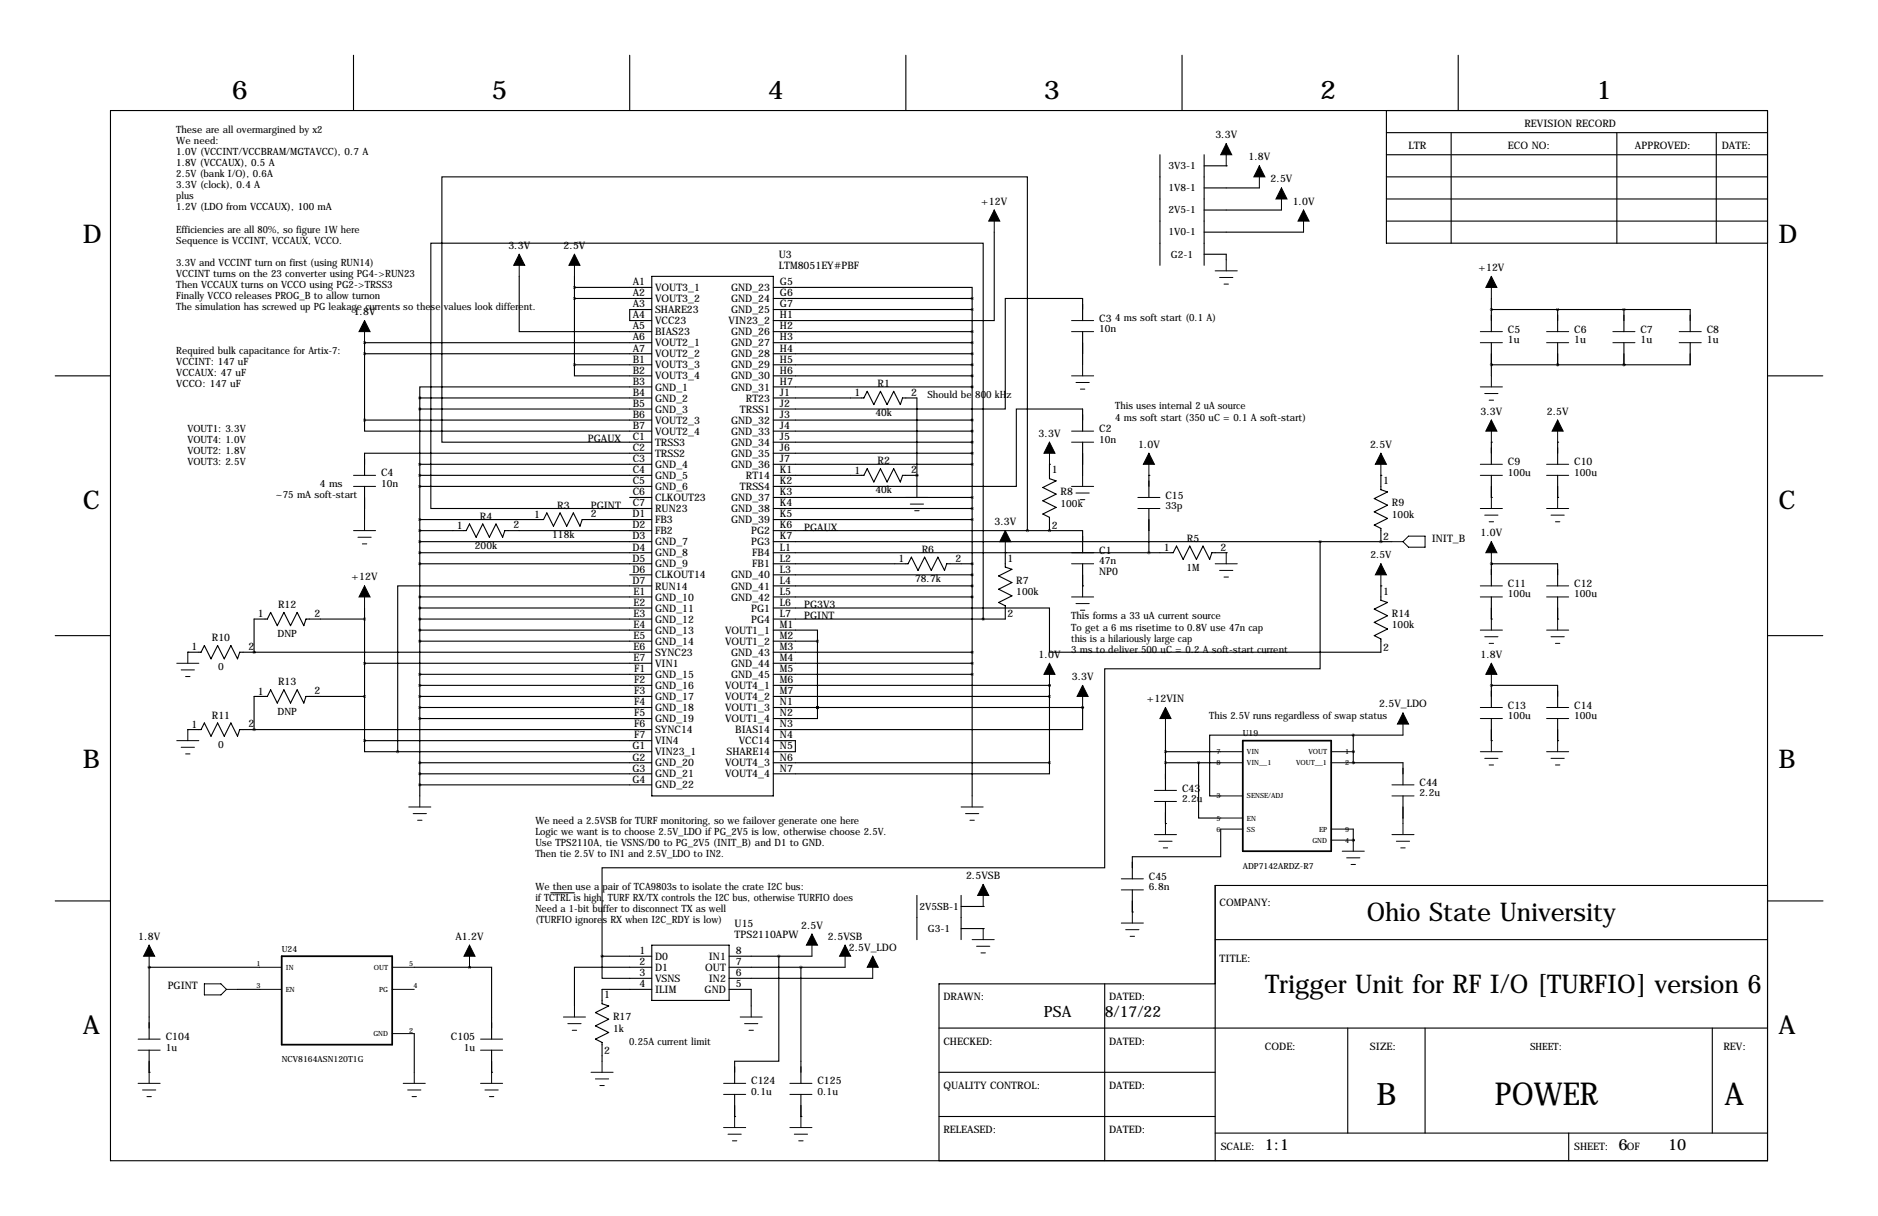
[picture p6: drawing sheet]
<svg xmlns="http://www.w3.org/2000/svg" width="432mm" height="279mm" viewBox="0 0 432 279" stroke-linecap="round" stroke-linejoin="round" font-family="sans-serif">
<g fill="none" stroke="#000" stroke-width=".25">
<path d="M81.3 12.7v12.7M144.8 12.7v12.7M208.3 12.7v12.7M271.8 12.7v12.7M335.3 12.7v12.7M25.4 25.4h381v241.3h-381zM266.7 35.6v25.4M276.9 35.6v25.4M276.9 38.1h5M281.9 38.1h.1M318.8 30.5h87.6M318.8 35.6h87.6"/>
<path d="M318.8 25.4v30.5h87.6M333.7 30.5v25.4M371.8 30.5v25.4M394.6 30.5v25.4M228.6 53.3v20.4h-50.8M276.9 58.4h5v1.3M276.9 43.2h12.7M276.9 48.3h17.7M276.9 53.3h22.8M318.8 45.7h87.6M318.8 50.8h87.6M318.8 40.6h87.6"/>
<path d="M83.8 78.7h.1M83.8 78.7h66.1M83.8 78.7v17.8M119.4 63.5v12.7h30.5M132.1 66h17.8M132.1 68.6h17.8M132.1 63.5v20.3M149.9 71.1h-5.1v2.6h5.1M149.9 63.5h27.9v119.4h-27.9zM177.8 66h45.7v2.6M177.8 68.6h45.7M177.8 71.1h45.7"/>
<path d="M177.8 76.2h45.7M177.8 78.7h45.7M223.5 68.6v114.3M248.9 73.7v-5.1h-17.8v25.4h-53.3M248.9 76.2v7.6M342.9 71.1h.1M342.9 71.1h45.7v5.1M342.9 68.6v7.6M342.9 78.7v7.7M358.1 71.1h.1M358.1 71.1v5.1M358.1 78.7v5.1"/>
<path d="M373.4 71.1h.1M373.4 71.1v5.1M373.4 78.7v5.1M388.6 78.7v5.1h-45.7M12.7 86.4h12.7M83.8 96.5v2.6h66.1M83.8 81.3h66.1M83.8 96.5h66.1M96.5 91.4h53.4M96.5 94h53.4M96.5 91.4v91.5M132.1 83.8v2.6h17.8"/>
<path d="M132.1 83.8h17.8M149.9 88.9h-53.4v2.5M177.8 86.4h45.7M177.8 81.3h45.7M177.8 83.8h45.7M177.8 88.9h45.7M177.8 91.4h20.8l.8-1.5 1.5 3.1 1.5-3.1 1.6 3.1 1.5-3.1 1.5 3.1 .5-1.6h3.3v20.4M177.8 96.5h45.7M177.8 99.1h45.7M248.9 99.1v-5.1h-15.2v17.8h-55.9M342.9 83.8h.1M358.1 83.8h.1"/>
<path d="M373.4 83.8h.1M406.4 86.4h12.7M83.8 111.8v7.6M96.5 106.7h53.4M96.5 109.2h53.4M96.5 111.8h53.4M96.5 119.4h28.5l.7-1.5 1.6 3 1.5-3 1.5 3 1.5-3 1.5 3 .6-1.5h16M144.8 114.3h5.1M149.9 101.6h-48.3v-61h134.6v81.3M149.9 116.8h-50.8v-60.9h127v86.3M149.9 104.1h-66.1v5.1M177.8 114.3h45.7"/>
<path d="M177.8 101.6h45.7M177.8 104.1h45.7M177.8 106.7h45.7M177.8 109.2h20.8l.8-1.5 1.5 3 1.5-3 1.6 3 1.5-3 1.5 3 .5-1.5h3.3M177.8 116.8h45.7M177.8 119.4h45.7M210.8 109.2h.1M241.3 106.7h.1M241.3 106.7v3.3l1.5 .5-3 1.5 3 1.5-3 1.6 3 1.5-3 1.5 1.5 .8v3M248.9 101.6v7.6M264.2 109.2h.1M264.2 109.2v5.1"/>
<path d="M264.2 116.8v10.2M317.5 109.2h.1M317.5 109.2v3.3l1.5 .5-3 1.6 3 1.5-3 1.5 3 1.5-3 1.6 1.5 .7v3.1M342.9 114.3h.1M342.9 101.6h.1M342.9 101.6v5.1M342.9 109.2v5.1M358.1 114.3h.1M358.1 101.6h.1M358.1 101.6v5.1M358.1 109.2v5.1M83.8 139.7v30.5"/>
<path d="M96.5 121.9h10.7l.7-1.5 1.6 3 1.5-3 1.5 3 1.5-3 1.6 3 .5-1.5h33.8M96.5 124.5h53.4M96.5 127h53.4M96.5 129.5h53.4M96.5 137.2h53.4M96.5 139.7h53.4M144.8 132.1h5.1M149.9 134.6h-58.5v38.1M177.8 121.9h71.1v5.1M177.8 124.5h142.2M177.8 127h91.9l.8-1.5 1.5 3 1.6-3 1.5 3 1.5-3 1.5 3 .5-1.5h3.3M177.8 129.5h31l.7-1.5 1.6 3.1 1.5-3.1 1.5 3.1 1.5-3.1 1.6 3.1 .5-1.6h5.8"/>
<path d="M177.8 132.1h45.7M177.8 134.6h45.7M177.8 137.2h45.7M231.1 127h.1M231.1 127v3.3l1.6 .5-3.1 1.5 3.1 1.6-3.1 1.5 3.1 1.5-3.1 1.5 1.5 .8v3h-53.3M241.3 121.9h.1M248.9 134.6h.1M248.9 129.5v5.1M281.9 127h.1M303.5 124.5v29.2h-49.5v45.7h-115.6v20.3M317.5 134.6v3.3l1.5 .5-3 1.6 3 1.5-3 1.5 3 1.5-3 1.5 1.5 .8v3.1h-76.2v-10.2h-63.5M317.5 124.5h.1"/>
<path d="M317.5 134.6h.1M342.9 129.5h.1M342.9 129.5h15.2v5.1M342.9 129.5v5.1M342.9 137.2v5M358.1 137.2v5M12.7 146h12.7M43.2 149.9h.1M43.2 149.9h3l.8-1.6 1.5 3.1 1.5-3.1 1.6 3.1 1.5-3.1 1.5 3.1 .5-1.5h94.8M58.4 149.9h.1M83.8 142.2h-13.4l-.6 1.6-1.5-3.1-1.5 3.1-1.5-3.1-1.5 3.1-1.6-3.1-.7 1.5h-3.1v7.7M83.8 152.4h66.1"/>
<path d="M96.5 142.2h53.4M96.5 144.8h53.4M96.5 147.3h53.4M96.5 154.9h53.4M96.5 157.5h53.4M177.8 144.8h10.2v2.5M177.8 147.3h10.2M177.8 149.9h45.7M177.8 152.4h45.7M177.8 154.9h45.7M177.8 157.5h63.5M188 147.3v15.3"/>
<path d="M241.3 157.5h.1M241.3 157.5v17.8M342.9 142.2h.1M342.9 157.5h.1M342.9 157.5h15.2v5.1M342.9 157.5v5.1M358.1 142.2h.1M406.4 146h12.7M43.2 167.6h.1M43.2 167.6h3l.8-1.5 1.5 3.1 1.5-3.1 1.6 3.1 1.5-3.1 1.5 3.1 .5-1.6h94.8M58.4 167.6h.1M83.8 170.2v2.5h7.6"/>
<path d="M83.8 160h-13.4l-.6 1.5-1.5-3-1.5 3-1.5-3-1.5 3-1.6-3-.7 1.5h-3.1v7.6M83.8 170.2h66.1M91.4 172.7h58.5M96.5 160h53.4M96.5 162.6h53.4M96.5 165.1h53.4M96.5 175.3h53.4M96.5 177.8h53.4M177.8 160h63.5M177.8 162.6h71.1M177.8 170.2h5.1v2.5h-5.1M177.8 175.3h63.5"/>
<path d="M188 162.6v2.5h-10.2M188 162.6h.1M241.3 175.3v2.5h-63.5M248.9 162.6v5h-71.1M248.9 162.6h.1M268 172.7h12.7M268 175.3h12.7M268 167.6v14M275.6 175.3v12.7h5.1M311.1 168.9h-33v14h2.6M311.1 175.3h.1M311.1 172.7h.1"/>
<path d="M311.1 175.3h11.5v5M311.1 168.9v6.4M311.1 168.9h11.5M342.9 170.2h.1M342.9 165.1v5.1M358.1 170.2h.1M358.1 165.1v5.1M96.5 180.3h53.4M268 189.2h.1M268 184.1v5.1M280.7 190.5v6.3h-20.4v5.1M311.1 193h.1"/>
<path d="M311.1 190.5v2.5M322.6 182.9v6.3M12.7 207h12.7M126.6 205.1h5.4M138.4 219.7v5.1h11.5M138.4 219.7h11.5M149.9 217.2h17.7v12.7h-17.7zM167.6 219.7h19.1M179.1 219.7v24.1h-10.2v5.1M210.8 205.7v10.2M221 205.7v10.2M221 208.3h5.1"/>
<path d="M221 213.4h5.1M226.1 213.4h.1M226.1 208.3h.1M260.3 209.5h.1M260.3 204.5v5M279.4 215.9h127M406.4 203.5h-127v63.2M406.5 207h12.7M34.3 222.2h.1M34.3 222.2h25.4M34.3 222.2v16.6M54.6 227.3h5.1"/>
<path d="M95.2 222.2h12.7M95.2 237.5v8.9M107.9 222.2h5.1v16.6M107.9 222.2h.1M149.9 222.2h-17.8v8.9M149.9 227.3h-11.5v3.3l1.6 .5-3.1 1.6 3.1 1.5-3.1 1.5 3.1 1.5-3.1 1.6 1.5 .7v4.3M167.6 222.2h26.7M167.6 224.8h33.1M167.6 227.3h5.1v3.8M184.1 222.2v26.7M215.9 236.2h190.5M254 226.1v40.6"/>
<path d="M279.4 226.1h-63.5v40.6M309.9 236.2v24.1M327.7 236.2v24.1M393.7 236.2v24.1M34.3 246.4h.1M34.3 241.3v5.1M113 246.4h.1M113 241.3v5.1M168.9 256.5h.1M168.9 251.5v5M184.1 256.5h.1M184.1 251.5v5"/>
<path d="M215.9 246.4h63.5M215.9 256.5h63.5M279.4 260.3h127M360.7 260.3v6.4"/>
</g>
<g fill="none" stroke="#000" stroke-width=".23">
<path d="M281.9 33v5.1M289.6 38.1v5.1M119.4 58.4v5.1M132.1 58.4v5.1M228.6 48.3v5M281.9 59.7v2.5M294.6 43.2v5.1M299.7 48.3v5M83.8 73.7v5M246.4 73.7h5.1M246.4 76.2h5.1M279.4 62.2h5.1"/>
<path d="M280.4 63.8h3.1M281.4 65.3h1M340.4 76.2h5M340.4 78.7h5M342.9 63.5v5.1M355.6 76.2h5.1M355.6 78.7h5.1M370.8 76.2h5.1M370.8 78.7h5.1M386.1 76.2h5.1M386.1 78.7h5.1M246.4 99.1h5.1"/>
<path d="M246.4 86.4h5.1M247.4 87.9h3M248.4 89.4h1M248.9 83.8v2.6M340.4 88.9h5M341.4 90.4h3M342.4 91.9h1M342.9 86.4v2.5M342.9 96.5v5.1M358.1 96.5v5.1M81.3 109.2h5.1M81.3 111.8h5.1"/>
<path d="M83.8 119.4v2.5M208.3 114.3h5.1M209.3 115.8h3M210.3 117.3h1M210.8 111.8v2.5M241.3 101.6v5.1M246.4 101.6h5.1M246.4 111.8h5.1M247.4 113.3h3M248.4 114.8h1M248.9 109.2v2.6M261.6 114.3h5.1"/>
<path d="M261.6 116.8h5.1M264.2 104.1v5.1M317.5 104.1v5.1M340.4 109.2h5M340.4 106.7h5M340.4 116.8h5M341.4 118.4h3M342.4 119.9h1M342.9 114.3v2.5M355.6 109.2h5.1M355.6 106.7h5.1M355.6 116.8h5.1"/>
<path d="M356.6 118.4h3.1M357.6 119.9h1M358.1 114.3v2.5M81.3 121.9h5.1M82.3 123.4h3M83.3 125h1M83.8 134.6v5.1M231.1 121.9v5.1M246.4 127h5.1M246.4 129.5h5.1M246.4 137.2h5.1M247.4 138.7h3"/>
<path d="M248.9 134.6v2.6M279.4 129.5h5.1M280.4 131.1h3.1M281.4 132.6h1M281.9 127v2.5M317.5 129.5v5.1M320 124.5h2.6M323.8 123.2h3.9v2.5h-3.9l-1.2-1.2zM340.4 134.6h5M340.4 137.2h5M342.9 124.5v5M355.6 134.6h5.1"/>
<path d="M355.6 137.2h5.1M40.6 152.4h5.1M41.7 153.9h3M42.7 155.4h1M43.2 149.9v2.5M241.3 152.4v5.1M248.4 140.2h1M248.9 157.5v5.1M340.4 144.8h5M341.4 146.3h3M342.4 147.8h1M342.9 142.2v2.6"/>
<path d="M342.9 152.4v5.1M355.6 144.8h5.1M356.6 146.3h3.1M357.6 147.8h1M358.1 142.2v2.6M40.6 170.2h5.1M41.7 171.7h3M42.7 173.2h1M43.2 167.6v2.6M268 162.6v5M280.7 172.7h5.1M280.7 175.3h5.1"/>
<path d="M306.1 172.7h5M306.1 175.3h5M322.6 163.8v5.1M340.4 162.6h5M340.4 165.1h5M340.4 172.7h5M341.4 174.2h3M342.4 175.8h1M342.9 170.2v2.5M355.6 162.6h5.1M355.6 165.1h5.1M355.6 172.7h5.1"/>
<path d="M356.6 174.2h3.1M357.6 175.8h1M358.1 170.2v2.5M94 185.4h5.1M95 186.9h3M96 188.5h1M96.5 182.9v2.5M221 185.4h5.1M222 186.9h3M223 188.5h1M223.5 182.9v2.5M265.4 181.6h5.1"/>
<path d="M265.4 184.1h5.1M265.4 191.8h5.1M266.4 193.3h3.1M267.5 194.8h1M268 189.2v2.6M280.7 188h5.1M280.7 190.5h5.1M280.7 182.9h5.1M306.1 190.5h5M306.1 193h5v2.6M308.6 195.6h5.1M309.6 197.1h3.1"/>
<path d="M310.6 198.6h1.1M320 182.9h5.1M320 180.3h5.1M320 191.8h5.1M321.1 193.3h3M322.1 194.8h1M322.6 189.2v2.6M34.3 217.2v5M107.9 217.2v5M186.7 214.6v5.1M194.3 217.2v5M200.7 219.7v5.1"/>
<path d="M223.5 215.9h5.1M224.5 217.4h3.1M225.6 218.9h1M226.1 203.2v5.1M226.1 213.4v2.5M257.8 201.9h5.1M257.8 204.5h5.1M257.8 212.1h5.1M258.8 213.6h3.1M259.8 215.1h1.1M260.3 209.5v2.6M31.7 238.8h5.1"/>
<path d="M47 226.1h3.8l1.3 1.2-1.3 1.3h-3.8zM52.1 227.3h2.5M59.7 227.3h5.1M59.7 222.2h5.1M90.2 227.3h5M90.2 237.5h5M90.2 222.2h5M110.5 238.8h5.1M129.5 233.7h5.1M130.6 235.2h3M131.6 236.7h1M132.1 231.1v2.6"/>
<path d="M170.2 233.7h5.1M171.2 235.2h3M172.2 236.7h1M172.7 231.1v2.6M31.7 241.3h5.1M31.7 248.9h5.1M32.8 250.4h3M33.8 252h1M34.3 246.4v2.5M92.7 248.9h5.1M93.7 250.4h3.1M94.7 252h1.1"/>
<path d="M95.2 246.4v2.5M110.5 241.3h5.1M110.5 248.9h5.1M111.5 250.4h3.1M112.5 252h1M113 246.4v2.5M135.9 246.4h5.1M136.9 247.9h3.1M137.9 249.4h1M138.4 243.8v2.6M166.4 248.9h5M166.4 251.5h5"/>
<path d="M166.4 259.1h5M168.9 256.5v2.6M181.6 248.9h5.1M181.6 251.5h5.1M181.6 259.1h5.1M184.1 256.5v2.6M167.4 260.6h3M168.4 262.1h1M182.6 260.6h3.1M183.6 262.1h1.1"/>
</g>
<path d="M285.8 170.2h20.3v25.4h-20.3zM64.8 219.7h25.4v20.3h-25.4z" fill="none" stroke="#000" stroke-width=".41"/>
<g fill="#000" stroke="#000" stroke-width=".23">
<path d="M281.9 33l1.3 2.6h-2.5zM289.6 38.1l1.2 2.5h-2.5zM119.4 58.4l1.2 2.6h-2.5zM132.1 58.4l1.2 2.6h-2.5zM228.6 48.3l1.3 2.5h-2.6zM294.6 43.2l1.3 2.5h-2.5zM299.7 48.3l1.3 2.5h-2.6zM83.8 73.7l1.3 2.5h-2.6zM342.9 63.5l1.3 2.5h-2.6zM342.9 96.5l1.3 2.6h-2.6zM358.1 96.5l1.3 2.6h-2.5zM241.3 101.6l1.3 2.5h-2.6z"/>
<path d="M264.2 104.1l1.2 2.6h-2.5zM317.5 104.1l1.3 2.6h-2.6zM83.8 134.6l1.3 2.6h-2.6zM231.1 121.9l1.3 2.6h-2.5zM317.5 129.5l1.3 2.6h-2.6zM342.9 124.5l1.3 2.5h-2.6zM241.3 152.4l1.3 2.5h-2.6zM248.9 157.5l1.3 2.5h-2.6zM342.9 152.4l1.3 2.5h-2.6zM268 162.6l1.2 2.5h-2.5zM322.6 163.8l1.2 2.6h-2.5zM34.3 217.2l1.3 2.5h-2.6z"/>
<path d="M107.9 217.2l1.3 2.5h-2.5zM186.7 214.6l1.3 2.6h-2.6zM194.3 217.2l1.3 2.5h-2.6zM200.7 219.7l1.2 2.5h-2.5zM226.1 203.2l1.2 2.5h-2.5z"/>
</g>
<path d="M187.9 162.6a.05 .05 0 0 0 .1 0 .05 .05 0 0 0-.1 0zM187.9 162.6a.05 .05 0 0 0 .1 0 .05 .05 0 0 0-.1 0zM187.9 147.3a.05 .05 0 0 0 .1 0 .05 .05 0 0 0-.1 0zM226 142.2a.05 .05 0 0 0 .1 0 .05 .05 0 0 0-.1 0zM91.4 172.7a.05 .05 0 0 0 .1 0 .05 .05 0 0 0-.1 0zM358.1 71.1a.05 .05 0 0 0 .1 0 .05 .05 0 0 0-.1 0zM358.1 83.8a.05 .05 0 0 0 .1 0 .05 .05 0 0 0-.1 0zM264.1 127a.05 .05 0 0 0 .1 0 .05 .05 0 0 0-.1 0zM138.4 219.7a.05 .05 0 0 0 .1 0 .05 .05 0 0 0-.1 0zM303.5 124.5a.05 .05 0 0 0 .1 0 .05 .05 0 0 0-.1 0zM267.9 172.7a.05 .05 0 0 0 .1 0 .05 .05 0 0 0-.1 0zM311.1 193a.05 .05 0 0 0 .1 0 .05 .05 0 0 0-.1 0zM267.9 175.3a.05 .05 0 0 0 .1 0 .05 .05 0 0 0-.1 0zM311.1 172.7a.05 .05 0 0 0 .1 0 .05 .05 0 0 0-.1 0zM311.1 168.9a.05 .05 0 0 0 .1 0 .05 .05 0 0 0-.1 0zM311.1 175.3a.05 .05 0 0 0 .1 0 .05 .05 0 0 0-.1 0zM107.9 222.3a.05 .05 0 0 0 .1 0 .05 .05 0 0 0-.1 0zM179 219.7a.05 .05 0 0 0 .1 0 .05 .05 0 0 0-.1 0zM184.1 222.3a.05 .05 0 0 0 .1 0 .05 .05 0 0 0-.1 0z" fill="#000" stroke="#000" stroke-width=".63"/>
<text font-size="7.3" x="343.7" y="254">POWER</text>
<g font-size="7.1">
<text x="316.5" y="254">B</text>
<text x="396.5" y="254">A</text>
</g>
<g font-size="5.9">
<text x="53.3" y="22.9">6</text>
<text x="113" y="22.9">5</text>
<text x="176.5" y="22.9">4</text>
<text x="240" y="22.9">3</text>
<text x="303.5" y="22.9">2</text>
<text x="367" y="22.9">1</text>
<text x="19" y="55.9">D</text>
<text x="408.9" y="55.9">D</text>
<text x="19" y="116.8">C</text>
<text x="408.9" y="116.8">C</text>
<text x="19" y="176.5">B</text>
<text x="408.9" y="176.5">B</text>
<text x="314.2" y="211.6">Ohio State University</text>
<text x="290.9" y="228.1">Trigger Unit for RF I/O [TURFIO] version 6</text>
<text x="19" y="237.5">A</text>
<text x="408.9" y="237.5">A</text>
</g>
<g font-size="3.6">
<text x="240" y="233.7">PSA</text>
<text x="254" y="233.7">8/17/22</text>
<text x="290.8" y="264.1">1:1</text>
<text x="372.1" y="264.1">6</text>
<text x="383.5" y="264.1">10</text>
</g>
<g font-size="2.4">
<text x="350.5" y="29.2">REVISION RECORD</text>
<text x="279.5" y="31.8">3.3V</text>
<text x="323.8" y="34.3">LTR</text>
<text x="346.7" y="34.3">ECO NO:</text>
<text x="375.9" y="34.3">APPROVED:</text>
<text x="395.9" y="34.3">DATE:</text>
<text x="287.1" y="36.8">1.8V</text>
<text x="292.2" y="41.9">2.5V</text>
<text x="225.6" y="47">+12V</text>
<text x="297.2" y="47">1.0V</text>
<text x="116.9" y="57.2">3.3V</text>
<text x="129.6" y="57.2">2.5V</text>
<text x="179.1" y="59.3">U3</text>
<text x="145.5" y="65.5">A1</text>
<text x="179.1" y="61.8">LTM8051EY#PBF</text>
<text x="179.3" y="65.5">G5</text>
<text x="339.9" y="62.2">+12V</text>
<text x="145.5" y="68.1">A2</text>
<text x="145.5" y="70.6">A3</text>
<text x="150.6" y="66.9">VOUT3_1</text>
<text x="150.6" y="69.4">VOUT3_2</text>
<text x="150.6" y="72">SHARE23</text>
<text x="168.1" y="66.9">GND_23</text>
<text x="168.1" y="69.4">GND_24</text>
<text x="168.1" y="72">GND_25</text>
<text x="179.3" y="68.1">G6</text>
<text x="179.3" y="70.6">G7</text>
<text x="81.3" y="72.4">1.8V</text>
<text x="145.5" y="73.2">A4</text>
<text x="145.5" y="75.7">A5</text>
<text x="150.6" y="74.5">VCC23</text>
<text x="150.6" y="77">BIAS23</text>
<text x="167.5" y="74.5">VIN23_2</text>
<text x="168.1" y="77">GND_26</text>
<text x="179.3" y="73.2">H1</text>
<text x="179.3" y="75.7">H2</text>
<text x="252.7" y="73.9">C3</text>
<text x="346.7" y="76.5">C5</text>
<text x="361.9" y="76.5">C6</text>
<text x="377.2" y="76.5">C7</text>
<text x="392.4" y="76.5">C8</text>
<text x="145.5" y="78.2">A6</text>
<text x="145.5" y="80.8">A7</text>
<text x="145.5" y="83.3">B1</text>
<text x="150.6" y="79.6">VOUT2_1</text>
<text x="150.6" y="82.1">VOUT2_2</text>
<text x="168.1" y="79.6">GND_27</text>
<text x="168.1" y="82.1">GND_28</text>
<text x="179.3" y="78.2">H3</text>
<text x="179.3" y="80.8">H4</text>
<text x="179.3" y="83.3">H5</text>
<text x="346.7" y="78.9">1u</text>
<text x="361.9" y="78.9">1u</text>
<text x="377.2" y="78.9">1u</text>
<text x="392.4" y="78.9">1u</text>
<text x="145.5" y="85.9">B2</text>
<text x="145.5" y="88.4">B3</text>
<text x="150.6" y="84.7">VOUT3_3</text>
<text x="150.6" y="87.2">VOUT3_4</text>
<text x="150.6" y="89.7">GND_1</text>
<text x="168.1" y="84.7">GND_29</text>
<text x="168.1" y="87.2">GND_30</text>
<text x="168.1" y="89.7">GND_31</text>
<text x="179.3" y="85.9">H6</text>
<text x="179.3" y="88.4">H7</text>
<text x="201.8" y="88.9">R1</text>
<text x="145.5" y="90.9">B4</text>
<text x="145.5" y="93.5">B5</text>
<text x="150.6" y="92.3">GND_2</text>
<text x="150.6" y="94.8">GND_3</text>
<text x="170.1" y="94.8">TRSS1</text>
<text x="171.5" y="92.3">RT23</text>
<text x="179.3" y="90.9">J1</text>
<text x="179.3" y="93.5">J2</text>
<text x="196.4" y="91">1</text>
<text x="209.5" y="90.9">2</text>
<text x="340.4" y="95.2">3.3V</text>
<text x="355.7" y="95.2">2.5V</text>
<text x="135.2" y="101.6">PGAUX</text>
<text x="145.5" y="96">B6</text>
<text x="145.5" y="98.6">B7</text>
<text x="145.5" y="101.1">C1</text>
<text x="150.6" y="97.4">VOUT2_3</text>
<text x="150.6" y="99.9">VOUT2_4</text>
<text x="168.1" y="97.4">GND_32</text>
<text x="168.1" y="99.9">GND_33</text>
<text x="179.3" y="96">J3</text>
<text x="179.3" y="98.6">J4</text>
<text x="179.3" y="101.1">J5</text>
<text x="238.8" y="100.3">3.3V</text>
<text x="252.7" y="99.3">C2</text>
<text x="145.5" y="103.6">C2</text>
<text x="145.5" y="106.2">C3</text>
<text x="150.6" y="102.4">TRSS3</text>
<text x="150.6" y="105">TRSS2</text>
<text x="150.6" y="107.5">GND_4</text>
<text x="168.1" y="102.4">GND_34</text>
<text x="168.1" y="105">GND_35</text>
<text x="168.1" y="107.5">GND_36</text>
<text x="179.3" y="103.6">J6</text>
<text x="179.3" y="106.2">J7</text>
<text x="201.8" y="106.7">R2</text>
<text x="261.7" y="102.9">1.0V</text>
<text x="315" y="102.9">2.5V</text>
<text x="346.7" y="106.9">C9</text>
<text x="361.9" y="106.9">C10</text>
<text x="87.6" y="109.5">C4</text>
<text x="145.5" y="108.7">C4</text>
<text x="145.5" y="111.3">C5</text>
<text x="145.5" y="113.8">C6</text>
<text x="150.6" y="110.1">GND_5</text>
<text x="150.6" y="112.6">GND_6</text>
<text x="170.1" y="112.6">TRSS4</text>
<text x="171.5" y="110.1">RT14</text>
<text x="179.3" y="108.7">K1</text>
<text x="179.3" y="111.3">K2</text>
<text x="179.3" y="113.8">K3</text>
<text x="196.4" y="108.8">1</text>
<text x="209.5" y="108.7">2</text>
<text x="241.8" y="108.7">1</text>
<text x="243.8" y="113.8">R8</text>
<text x="318" y="111.3">1</text>
<text x="110.3" y="119.4">R4</text>
<text x="122.8" y="119">1</text>
<text x="128.1" y="116.8">R3</text>
<text x="135.8" y="118.9">2</text>
<text x="135.8" y="116.8">PGINT</text>
<text x="145.4" y="118.9">D1</text>
<text x="145.5" y="116.3">C7</text>
<text x="150.6" y="115.1">CLKOUT23</text>
<text x="150.6" y="117.7">RUN23</text>
<text x="168.1" y="115.1">GND_37</text>
<text x="168.1" y="117.7">GND_38</text>
<text x="179.3" y="116.3">K4</text>
<text x="179.3" y="118.9">K5</text>
<text x="268" y="114.6">C15</text>
<text x="320" y="116.3">R9</text>
<text x="105" y="121.5">1</text>
<text x="118.1" y="121.4">2</text>
<text x="145.4" y="121.4">D2</text>
<text x="145.4" y="124">D3</text>
<text x="150.6" y="120.2">FB3</text>
<text x="150.6" y="122.8">FB2</text>
<text x="150.6" y="125.3">GND_7</text>
<text x="168.1" y="120.2">GND_39</text>
<text x="172.7" y="122.8">PG2</text>
<text x="172.7" y="125.3">PG3</text>
<text x="179.3" y="121.4">K6</text>
<text x="179.3" y="124">K7</text>
<text x="184.9" y="121.9">PGAUX</text>
<text x="228.7" y="120.7">3.3V</text>
<text x="241.8" y="121.5">2</text>
<text x="272.9" y="124.5">R5</text>
<text x="318" y="124.1">2</text>
<text x="329.2" y="124.5">INIT_B</text>
<text x="340.4" y="123.2">1.0V</text>
<text x="145.4" y="126.5">D4</text>
<text x="145.4" y="129">D5</text>
<text x="145.4" y="131.6">D6</text>
<text x="150.6" y="127.8">GND_8</text>
<text x="150.6" y="130.4">GND_9</text>
<text x="173" y="127.8">FB4</text>
<text x="173" y="130.4">FB1</text>
<text x="179.3" y="126.5">L1</text>
<text x="179.3" y="129">L2</text>
<text x="179.3" y="131.6">L3</text>
<text x="206.6" y="129.1">1</text>
<text x="211.9" y="127">R6</text>
<text x="219.7" y="129">2</text>
<text x="231.6" y="129">1</text>
<text x="252.7" y="127.3">C1</text>
<text x="267.6" y="126.6">1</text>
<text x="280.6" y="126.5">2</text>
<text x="80.8" y="133.3">+12V</text>
<text x="145.4" y="134.1">D7</text>
<text x="145.6" y="136.7">E1</text>
<text x="150.6" y="132.9">CLKOUT14</text>
<text x="150.6" y="135.5">RUN14</text>
<text x="150.6" y="138">GND_10</text>
<text x="168.1" y="132.9">GND_40</text>
<text x="168.1" y="135.5">GND_41</text>
<text x="168.1" y="138">GND_42</text>
<text x="179.3" y="134.1">L4</text>
<text x="179.3" y="136.7">L5</text>
<text x="233.7" y="134.1">R7</text>
<text x="252.7" y="132.2">NP0</text>
<text x="318" y="136.7">1</text>
<text x="346.7" y="134.9">C11</text>
<text x="361.9" y="134.9">C12</text>
<text x="59.3" y="141.8">1</text>
<text x="64" y="139.7">R12</text>
<text x="72.3" y="141.7">2</text>
<text x="145.6" y="139.2">E2</text>
<text x="145.6" y="141.7">E3</text>
<text x="150.6" y="140.5">GND_11</text>
<text x="150.6" y="143.1">GND_12</text>
<text x="172.7" y="140.5">PG1</text>
<text x="172.7" y="143.1">PG4</text>
<text x="179.3" y="139.2">L6</text>
<text x="179.3" y="141.7">L7</text>
<text x="184.9" y="142.2">PGINT</text>
<text x="184.9" y="139.7">PG3V3</text>
<text x="231.6" y="141.9">2</text>
<text x="320" y="141.7">R14</text>
<text x="44" y="149.5">1</text>
<text x="48.7" y="147.3">R10</text>
<text x="57.1" y="149.4">2</text>
<text x="145.6" y="144.3">E4</text>
<text x="145.6" y="146.8">E5</text>
<text x="145.6" y="149.4">E6</text>
<text x="150.6" y="145.6">GND_13</text>
<text x="150.6" y="148.2">GND_14</text>
<text x="166.7" y="145.6">VOUT1_1</text>
<text x="166.7" y="148.2">VOUT1_2</text>
<text x="179.3" y="144.3">M1</text>
<text x="179.3" y="146.8">M2</text>
<text x="179.3" y="149.4">M3</text>
<text x="318" y="149.5">2</text>
<text x="145.6" y="151.9">E7</text>
<text x="145.8" y="154.4">F1</text>
<text x="150.6" y="150.7">SYNC23</text>
<text x="150.6" y="153.2">VIN1</text>
<text x="150.6" y="155.8">GND_15</text>
<text x="168.1" y="150.7">GND_43</text>
<text x="168.1" y="153.2">GND_44</text>
<text x="168.1" y="155.8">GND_45</text>
<text x="179.3" y="151.9">M4</text>
<text x="179.3" y="154.4">M5</text>
<text x="238.8" y="151.1">1.0V</text>
<text x="340.4" y="151.1">1.8V</text>
<text x="59.3" y="159.6">1</text>
<text x="64" y="157.5">R13</text>
<text x="72.3" y="159.5">2</text>
<text x="145.8" y="157">F2</text>
<text x="145.8" y="159.5">F3</text>
<text x="150.6" y="158.3">GND_16</text>
<text x="150.6" y="160.9">GND_17</text>
<text x="166.7" y="158.3">VOUT4_1</text>
<text x="166.7" y="160.9">VOUT4_2</text>
<text x="179.3" y="157">M6</text>
<text x="179.3" y="159.5">M7</text>
<text x="246.4" y="156.2">3.3V</text>
<text x="263.7" y="161.3">+12VIN</text>
<text x="44" y="167.2">1</text>
<text x="48.7" y="165.1">R11</text>
<text x="57.1" y="167.1">2</text>
<text x="145.8" y="162.1">F4</text>
<text x="145.8" y="164.6">F5</text>
<text x="145.8" y="167.1">F6</text>
<text x="150.6" y="163.4">GND_18</text>
<text x="150.6" y="165.9">GND_19</text>
<text x="166.7" y="163.4">VOUT1_3</text>
<text x="166.7" y="165.9">VOUT1_4</text>
<text x="179.3" y="162.1">N1</text>
<text x="179.3" y="164.6">N2</text>
<text x="179.3" y="167.1">N3</text>
<text x="317.1" y="162.6">2.5V_LDO</text>
<text x="346.7" y="162.8">C13</text>
<text x="361.9" y="162.8">C14</text>
<text x="145.4" y="172.2">G1</text>
<text x="145.8" y="169.7">F7</text>
<text x="150.6" y="168.5">SYNC14</text>
<text x="150.6" y="171">VIN4</text>
<text x="150.6" y="173.6">VIN23_1</text>
<text x="167" y="173.6">SHARE14</text>
<text x="169.1" y="168.5">BIAS14</text>
<text x="169.9" y="171">VCC14</text>
<text x="179.3" y="169.7">N4</text>
<text x="179.3" y="172.2">N5</text>
<text x="145.4" y="174.8">G2</text>
<text x="145.4" y="177.3">G3</text>
<text x="145.4" y="179.8">G4</text>
<text x="150.6" y="176.1">GND_20</text>
<text x="150.6" y="178.6">GND_21</text>
<text x="166.7" y="176.1">VOUT4_3</text>
<text x="166.7" y="178.6">VOUT4_4</text>
<text x="179.3" y="174.8">N6</text>
<text x="179.3" y="177.3">N7</text>
<text x="150.6" y="181.2">GND_22</text>
<text x="271.8" y="181.9">C43</text>
<text x="326.4" y="180.6">C44</text>
<text x="222.1" y="201.9">2.5VSB</text>
<text x="264.2" y="202.2">C45</text>
<text x="280.4" y="208.3">COMPANY:</text>
<text x="31.8" y="215.9">1.8V</text>
<text x="104.7" y="215.9">A1.2V</text>
<text x="168.9" y="212.9">U15</text>
<text x="168.9" y="215.5">TPS2110APW</text>
<text x="184.2" y="213.4">2.5V</text>
<text x="190.4" y="215.9">2.5VSB</text>
<text x="147" y="219.2">1</text>
<text x="147" y="221.7">2</text>
<text x="150.6" y="220.5">D0</text>
<text x="163" y="220.5">IN1</text>
<text x="169.2" y="219.2">8</text>
<text x="169.2" y="221.7">7</text>
<text x="195.2" y="218.4">2.5V_LDO</text>
<text x="280.4" y="221">TITLE:</text>
<text x="38.6" y="227.3">PGINT</text>
<text x="147" y="224.3">3</text>
<text x="147" y="226.8">4</text>
<text x="150.6" y="223.1">D1</text>
<text x="150.6" y="225.6">VSNS</text>
<text x="162.2" y="223.1">OUT</text>
<text x="163" y="225.6">IN2</text>
<text x="169.2" y="224.3">6</text>
<text x="169.2" y="226.8">5</text>
<text x="138.9" y="229.4">1</text>
<text x="150.6" y="228.2">ILIM</text>
<text x="162" y="228.2">GND</text>
<text x="216.9" y="229.9">DRAWN:</text>
<text x="255" y="229.9">DATED:</text>
<text x="38.1" y="239">C104</text>
<text x="103.7" y="239">C105</text>
<text x="141" y="234.4">R17</text>
<text x="138.9" y="242.2">2</text>
<text x="216.9" y="240">CHECKED:</text>
<text x="255" y="240">DATED:</text>
<text x="290.8" y="241.3">CODE:</text>
<text x="315" y="241.3">SIZE:</text>
<text x="396.2" y="241.3">REV:</text>
<text x="172.7" y="249.2">C124</text>
<text x="188" y="249.2">C125</text>
<text x="216.9" y="250.2">QUALITY CONTROL:</text>
<text x="255" y="250.2">DATED:</text>
<text x="216.9" y="260.3">RELEASED:</text>
<text x="255" y="260.3">DATED:</text>
<text x="280.7" y="264.2">SCALE:</text>
<text x="361.9" y="264.2">SHEET:</text>
<text x="374" y="264.2">OF</text>
</g>
<g font-size="2.3">
<text x="40.5" y="33.1">We need:</text>
<text x="40.5" y="35.7">1.0V (VCCINT/VCCBRAM/MGTAVCC), 0.7 A</text>
<text x="40.5" y="30.6">These are all overmargined by x2</text>
<text x="40.5" y="38.2">1.8V (VCCAUX), 0.5 A</text>
<text x="40.5" y="40.7">2.5V (bank I/O), 0.6A</text>
<text x="268.6" y="38.9">3V3-1</text>
<text x="40.5" y="43.3">3.3V (clock), 0.4 A</text>
<text x="40.5" y="45.8">plus</text>
<text x="268.6" y="43.9">1V8-1</text>
<text x="40.5" y="48.4">1.2V (LDO from VCCAUX), 100 mA</text>
<text x="40.5" y="53.4">Efficiencies are all 80%, so figure 1W here</text>
<text x="268.6" y="49">2V5-1</text>
<text x="40.5" y="56">Sequence is VCCINT, VCCAUX, VCCO.</text>
<text x="268.6" y="54.1">1V0-1</text>
<text x="269.2" y="59.2">G2-1</text>
<text x="40.5" y="61.1">3.3V and VCCINT turn on first (using RUN14)</text>
<text x="40.5" y="63.6">VCCINT turns on the 23 converter using PG4-&gt;RUN23</text>
<text x="40.5" y="66.1">Then VCCAUX turns on VCCO using PG2-&gt;TRSS3</text>
<text x="40.5" y="68.7">Finally VCCO releases PROG_B to allow turnon</text>
<text x="40.5" y="71.2">The simulation has screwed up PG leakage currents so these values look different.</text>
<text x="252.7" y="76.3">10n</text>
<text x="256.4" y="73.8">4 ms soft start (0.1 A)</text>
<text x="40.5" y="81.4">Required bulk capacitance for Artix-7:</text>
<text x="40.5" y="83.9">VCCINT: 147 uF</text>
<text x="40.5" y="86.5">VCCAUX: 47 uF</text>
<text x="40.5" y="89">VCCO: 147 uF</text>
<text x="201.3" y="95.6">40k</text>
<text x="213.3" y="91.5">Should be 800 kHz</text>
<text x="256.4" y="94.1">This uses internal 2 uA source</text>
<text x="43.1" y="99.2">VOUT1: 3.3V</text>
<text x="43.1" y="101.7">VOUT4: 1.0V</text>
<text x="252.7" y="101.7">10n</text>
<text x="256.4" y="96.6">4 ms soft start (350 uC = 0.1 A soft-start)</text>
<text x="43.1" y="104.2">VOUT2: 1.8V</text>
<text x="43.1" y="106.8">VOUT3: 2.5V</text>
<text x="73.6" y="111.9">4 ms</text>
<text x="87.6" y="111.8">10n</text>
<text x="201.3" y="113.4">40k</text>
<text x="346.7" y="109.3">100u</text>
<text x="361.9" y="109.3">100u</text>
<text x="63.4" y="114.4">~75 mA soft-start</text>
<text x="243.8" y="116.4">100k</text>
<text x="268" y="116.9">33p</text>
<text x="320" y="119">100k</text>
<text x="127" y="123.5">118k</text>
<text x="109.2" y="126.1">200k</text>
<text x="252.7" y="129.6">47n</text>
<text x="272.8" y="131.2">1M</text>
<text x="315.1" y="128.3">2.5V</text>
<text x="210.4" y="133.7">78.7k</text>
<text x="233.7" y="136.7">100k</text>
<text x="346.7" y="137.2">100u</text>
<text x="361.9" y="137.2">100u</text>
<text x="246.3" y="142.3">This forms a 33 uA current source</text>
<text x="63.8" y="146.4">DNP</text>
<text x="246.3" y="144.9">To get a 6 ms risetime to 0.8V use 47n cap</text>
<text x="246.3" y="147.4">this is a hilariously large cap</text>
<text x="246.3" y="150">3 ms to deliver 500 uC = 0.2 A soft-start current</text>
<text x="320" y="144.4">100k</text>
<text x="50.2" y="154">0</text>
<text x="63.8" y="164.2">DNP</text>
<text x="278" y="165.2">This 2.5V runs regardless of swap status</text>
<text x="346.7" y="165.2">100u</text>
<text x="361.9" y="165.2">100u</text>
<text x="50.2" y="171.8">0</text>
<text x="271.8" y="184.2">2.2u</text>
<text x="326.4" y="183">2.2u</text>
<text x="123.1" y="189.3">We need a 2.5VSB for TURF monitoring, so we failover generate one here</text>
<text x="123.1" y="191.9">Logic we want is to choose 2.5V_LDO if PG_2V5 is low, otherwise choose 2.5V.</text>
<text x="123.1" y="194.4">Use TPS2110A, tie VSNS/D0 to PG_2V5 (INIT_B) and D1 to GND.</text>
<text x="123.1" y="197">Then tie 2.5V to IN1 and 2.5V_LDO to IN2.</text>
<text x="123.1" y="204.6">We then use a pair of TCA9803s to isolate the crate I2C bus:</text>
<text x="123.1" y="207.1">if TCTRL is high, TURF RX/TX controls the I2C bus, otherwise TURFIO does</text>
<text x="123.1" y="209.7">Need a 1-bit buffer to disconnect TX as well</text>
<text x="211.4" y="209">2V5SB-1</text>
<text x="264.2" y="204.6">6.8n</text>
<text x="123.1" y="212.2">(TURFIO ignores RX when I2C_RDY is low)</text>
<text x="213.3" y="214.1">G3-1</text>
<text x="141" y="237.1">1k</text>
<text x="38.1" y="241.4">1u</text>
<text x="106.6" y="241.4">1u</text>
<text x="144.7" y="240.1">0.25A current limit</text>
<text x="351.8" y="241.3">SHEET:</text>
<text x="172.7" y="251.5">0.1u</text>
<text x="188" y="251.5">0.1u</text>
</g>
<g font-size="1.9">
<text x="285.7" y="169.2">U19</text>
<text x="285.7" y="199.6">ADP7142ARDZ-R7</text>
<text x="64.8" y="218.7">U24</text>
<text x="64.8" y="244">NCV8164ASN120T1G</text>
</g>
<g font-size="1.6">
<text x="279.7" y="173.3">7</text>
<text x="286.7" y="173.3">VIN</text>
<text x="300.8" y="173.3">VOUT</text>
<text x="309.3" y="173.3">1</text>
<text x="279.7" y="175.8">8</text>
<text x="286.7" y="175.8">VIN__1</text>
<text x="298" y="175.8">VOUT__1</text>
<text x="309.3" y="175.8">2</text>
<text x="279.7" y="183.5">3</text>
<text x="286.7" y="183.5">SENSE/ADJ</text>
<text x="279.7" y="188.5">5</text>
<text x="279.7" y="191.1">6</text>
<text x="286.7" y="188.5">EN</text>
<text x="286.7" y="191.1">SS</text>
<text x="303.3" y="191.1">EP</text>
<text x="309.3" y="191.1">9</text>
<text x="301.8" y="193.6">GND</text>
<text x="309.3" y="193.6">4</text>
<text x="59" y="227.1">3</text>
<text x="59" y="222">1</text>
<text x="65.7" y="227.9">EN</text>
<text x="65.7" y="222.8">IN</text>
<text x="86" y="222.8">OUT</text>
<text x="87.2" y="227.9">PG</text>
<text x="94.1" y="222">5</text>
<text x="95" y="227.1">4</text>
<text x="85.9" y="238.1">GND</text>
<text x="94.1" y="237.3">2</text>
</g>
</svg>
